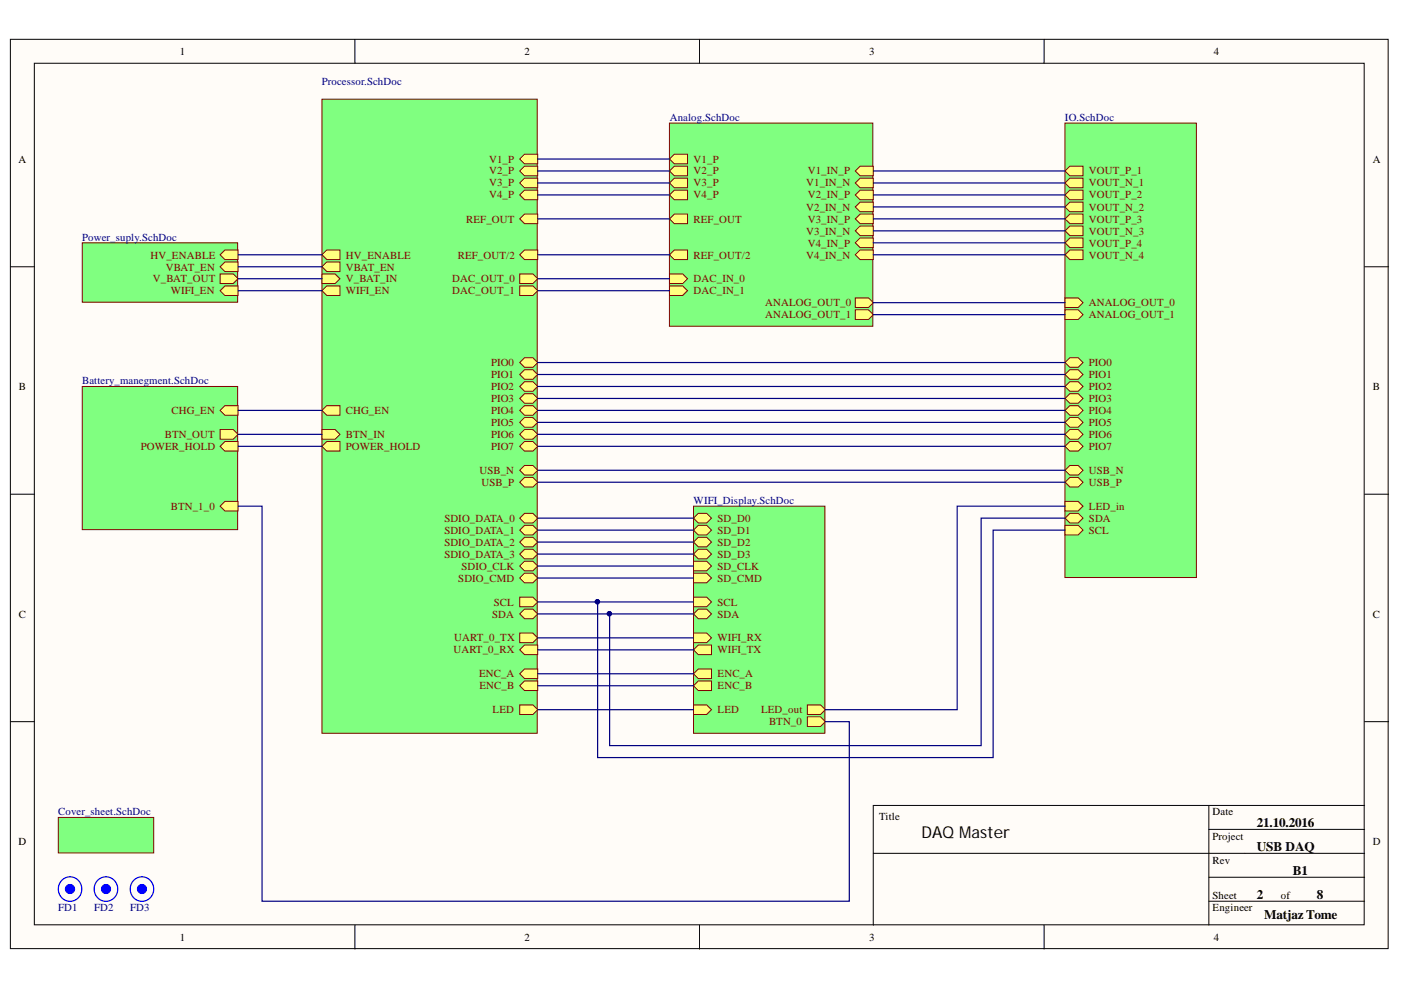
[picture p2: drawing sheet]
<svg xmlns="http://www.w3.org/2000/svg" width="297mm" height="210mm" viewBox="0 0 297 210" stroke-linecap="round" stroke-linejoin="round" font-family="sans-serif">
<g fill="#fffcf8" stroke="#000" stroke-width=".21">
<path d="M2.2 8.3h292.1v192.8h-292.1z"/>
<path d="M7.3 13.4h281.9v182.7h-281.9z"/>
</g>
<g fill="none" stroke="#000" stroke-width=".21">
<path d="M75.3 8.3v5.1M148.3 8.3v5.1M221.4 8.3v5.1M2.2 56.6h5.1M289.3 56.6h5.1M2.2 104.8h5.1M289.3 104.8h5.1M2.2 153h5.1M289.3 153h5.1M256.3 170.8v25.4M256.3 175.9h33M289.3 170.8h-104.1v25.4"/>
<path d="M75.3 196.2v5M148.3 196.2v5M185.2 180.9h104.1M221.4 196.2v5M256.3 186h33M256.3 191.1h33"/>
</g>
<path d="M68.3 21h45.6v134.5h-45.6z" fill="#80ff80" stroke="#800000" stroke-width=".21"/>
<path d="M110.2 76.9l1-1h1.8l1 1-1 1h-1.8z" fill-rule="evenodd" fill="#ffff80"/>
<path d="M110.2 76.9l1-1h1.8l1 1-1 1h-1.8z" fill="none" stroke="#800000" stroke-width=".21"/>
<path d="M110.2 79.4l1-1h1.8l1 1-1 1h-1.8z" fill-rule="evenodd" fill="#ffff80"/>
<path d="M110.2 79.4l1-1h1.8l1 1-1 1h-1.8z" fill="none" stroke="#800000" stroke-width=".21"/>
<path d="M110.2 81.9l1-1h1.8l1 1-1 1.1h-1.8z" fill-rule="evenodd" fill="#ffff80"/>
<path d="M110.2 81.9l1-1h1.8l1 1-1 1.1h-1.8z" fill="none" stroke="#800000" stroke-width=".21"/>
<path d="M110.2 84.5l1-1h1.8l1 1-1 1h-1.8z" fill-rule="evenodd" fill="#ffff80"/>
<path d="M110.2 84.5l1-1h1.8l1 1-1 1h-1.8z" fill="none" stroke="#800000" stroke-width=".21"/>
<path d="M110.2 87l1-1h1.8l1 1-1 1h-1.8z" fill-rule="evenodd" fill="#ffff80"/>
<path d="M110.2 87l1-1h1.8l1 1-1 1h-1.8z" fill="none" stroke="#800000" stroke-width=".21"/>
<path d="M110.2 89.6l1-1.1h1.8l1 1.1-1 1h-1.8z" fill-rule="evenodd" fill="#ffff80"/>
<path d="M110.2 89.6l1-1.1h1.8l1 1.1-1 1h-1.8z" fill="none" stroke="#800000" stroke-width=".21"/>
<path d="M110.2 92.1l1-1h1.8l1 1-1 1h-1.8z" fill-rule="evenodd" fill="#ffff80"/>
<path d="M110.2 92.1l1-1h1.8l1 1-1 1h-1.8z" fill="none" stroke="#800000" stroke-width=".21"/>
<path d="M110.2 94.6l1-1h1.8l1 1-1 1h-1.8z" fill-rule="evenodd" fill="#ffff80"/>
<path d="M110.2 94.6l1-1h1.8l1 1-1 1h-1.8z" fill="none" stroke="#800000" stroke-width=".21"/>
<path d="M110.2 38.8l1-1h2.8v2h-2.8z" fill-rule="evenodd" fill="#ffff80"/>
<path d="M110.2 38.8l1-1h2.8v2h-2.8z" fill="none" stroke="#800000" stroke-width=".21"/>
<path d="M110.2 41.3l1-1h2.8v2h-2.8z" fill-rule="evenodd" fill="#ffff80"/>
<path d="M110.2 41.3l1-1h2.8v2h-2.8z" fill="none" stroke="#800000" stroke-width=".21"/>
<path d="M110.2 33.7l1-1h2.8v2h-2.8z" fill-rule="evenodd" fill="#ffff80"/>
<path d="M110.2 33.7l1-1h2.8v2h-2.8z" fill="none" stroke="#800000" stroke-width=".21"/>
<path d="M110.2 36.3l1-1.1h2.8v2.1h-2.8z" fill-rule="evenodd" fill="#ffff80"/>
<path d="M110.2 36.3l1-1.1h2.8v2.1h-2.8z" fill="none" stroke="#800000" stroke-width=".21"/>
<path d="M110.2 99.7l1-1h1.8l1 1-1 1h-1.8z" fill-rule="evenodd" fill="#ffff80"/>
<path d="M110.2 99.7l1-1h1.8l1 1-1 1h-1.8z" fill="none" stroke="#800000" stroke-width=".21"/>
<path d="M110.2 102.2l1-1h1.8l1 1-1 1.1h-1.8z" fill-rule="evenodd" fill="#ffff80"/>
<path d="M110.2 102.2l1-1h1.8l1 1-1 1.1h-1.8z" fill="none" stroke="#800000" stroke-width=".21"/>
<path d="M110.2 58.1h2.8l1 1-1 1h-2.8z" fill-rule="evenodd" fill="#ffff80"/>
<path d="M110.2 58.1h2.8l1 1-1 1h-2.8z" fill="none" stroke="#800000" stroke-width=".21"/>
<path d="M110.2 60.6h2.8l1 1-1 1.1h-2.8z" fill-rule="evenodd" fill="#ffff80"/>
<path d="M110.2 60.6h2.8l1 1-1 1.1h-2.8z" fill="none" stroke="#800000" stroke-width=".21"/>
<path d="M110.2 54l1-1h2.8v2h-2.8z" fill-rule="evenodd" fill="#ffff80"/>
<path d="M110.2 54l1-1h2.8v2h-2.8z" fill="none" stroke="#800000" stroke-width=".21"/>
<path d="M110.2 46.4l1-1h2.8v2h-2.8z" fill-rule="evenodd" fill="#ffff80"/>
<path d="M110.2 46.4l1-1h2.8v2h-2.8z" fill="none" stroke="#800000" stroke-width=".21"/>
<path d="M68.3 54l1-1h2.8v2h-2.8z" fill-rule="evenodd" fill="#ffff80"/>
<path d="M68.3 54l1-1h2.8v2h-2.8z" fill="none" stroke="#800000" stroke-width=".21"/>
<path d="M110.2 109.9l1-1.1h1.8l1 1.1-1 1h-1.8z" fill-rule="evenodd" fill="#ffff80"/>
<path d="M110.2 109.9l1-1.1h1.8l1 1.1-1 1h-1.8z" fill="none" stroke="#800000" stroke-width=".21"/>
<path d="M110.2 112.4l1-1h1.8l1 1-1 1h-1.8z" fill-rule="evenodd" fill="#ffff80"/>
<path d="M110.2 112.4l1-1h1.8l1 1-1 1h-1.8z" fill="none" stroke="#800000" stroke-width=".21"/>
<path d="M110.2 114.9l1-1h1.8l1 1-1 1.1h-1.8z" fill-rule="evenodd" fill="#ffff80"/>
<path d="M110.2 114.9l1-1h1.8l1 1-1 1.1h-1.8z" fill="none" stroke="#800000" stroke-width=".21"/>
<path d="M110.2 117.5l1-1h1.8l1 1-1 1h-1.8z" fill-rule="evenodd" fill="#ffff80"/>
<path d="M110.2 117.5l1-1h1.8l1 1-1 1h-1.8z" fill="none" stroke="#800000" stroke-width=".21"/>
<path d="M110.2 120l1-1h1.8l1 1-1 1h-1.8z" fill-rule="evenodd" fill="#ffff80"/>
<path d="M110.2 120l1-1h1.8l1 1-1 1h-1.8z" fill="none" stroke="#800000" stroke-width=".21"/>
<path d="M110.2 122.6l1-1.1h1.8l1 1.1-1 1h-1.8z" fill-rule="evenodd" fill="#ffff80"/>
<path d="M110.2 122.6l1-1.1h1.8l1 1.1-1 1h-1.8z" fill="none" stroke="#800000" stroke-width=".21"/>
<path d="M110.2 134.2h2.8l1 1-1 1.1h-2.8z" fill-rule="evenodd" fill="#ffff80"/>
<path d="M110.2 134.2h2.8l1 1-1 1.1h-2.8z" fill="none" stroke="#800000" stroke-width=".21"/>
<path d="M110.2 137.8l1-1h2.8v2h-2.8z" fill-rule="evenodd" fill="#ffff80"/>
<path d="M110.2 137.8l1-1h2.8v2h-2.8z" fill="none" stroke="#800000" stroke-width=".21"/>
<path d="M110.2 126.6h2.8l1 1-1 1h-2.8z" fill-rule="evenodd" fill="#ffff80"/>
<path d="M110.2 126.6h2.8l1 1-1 1h-2.8z" fill="none" stroke="#800000" stroke-width=".21"/>
<path d="M110.2 130.2l1-1h1.8l1 1-1 1h-1.8z" fill-rule="evenodd" fill="#ffff80"/>
<path d="M110.2 130.2l1-1h1.8l1 1-1 1h-1.8z" fill="none" stroke="#800000" stroke-width=".21"/>
<path d="M68.3 94.6l1-1h2.8v2h-2.8z" fill-rule="evenodd" fill="#ffff80"/>
<path d="M68.3 94.6l1-1h2.8v2h-2.8z" fill="none" stroke="#800000" stroke-width=".21"/>
<path d="M68.3 58.1h2.8l1 1-1 1h-2.8z" fill-rule="evenodd" fill="#ffff80"/>
<path d="M68.3 58.1h2.8l1 1-1 1h-2.8z" fill="none" stroke="#800000" stroke-width=".21"/>
<path d="M110.2 142.9l1-1.1h2.8v2.1h-2.8z" fill-rule="evenodd" fill="#ffff80"/>
<path d="M110.2 142.9l1-1.1h2.8v2.1h-2.8z" fill="none" stroke="#800000" stroke-width=".21"/>
<path d="M110.2 145.4l1-1h2.8v2h-2.8z" fill-rule="evenodd" fill="#ffff80"/>
<path d="M110.2 145.4l1-1h2.8v2h-2.8z" fill="none" stroke="#800000" stroke-width=".21"/>
<path d="M68.3 61.6l1-1h2.8v2.1h-2.8z" fill-rule="evenodd" fill="#ffff80"/>
<path d="M68.3 61.6l1-1h2.8v2.1h-2.8z" fill="none" stroke="#800000" stroke-width=".21"/>
<path d="M68.3 56.6l1-1.1h2.8v2.1h-2.8z" fill-rule="evenodd" fill="#ffff80"/>
<path d="M68.3 56.6l1-1.1h2.8v2.1h-2.8z" fill="none" stroke="#800000" stroke-width=".21"/>
<path d="M68.3 91.1h2.8l1 1-1 1h-2.8z" fill-rule="evenodd" fill="#ffff80"/>
<path d="M68.3 91.1h2.8l1 1-1 1h-2.8z" fill="none" stroke="#800000" stroke-width=".21"/>
<path d="M110.2 149.5h2.8l1 1-1 1h-2.8z" fill-rule="evenodd" fill="#ffff80"/>
<path d="M110.2 149.5h2.8l1 1-1 1h-2.8z" fill="none" stroke="#800000" stroke-width=".21"/>
<path d="M68.3 87l1-1h2.8v2h-2.8z" fill-rule="evenodd" fill="#ffff80"/>
<path d="M68.3 87l1-1h2.8v2h-2.8z" fill="none" stroke="#800000" stroke-width=".21"/>
<path d="M141.9 26.1h43.2v43.1h-43.2z" fill="#80ff80" stroke="#800000" stroke-width=".21"/>
<path d="M181.3 36.3l1.1-1.1h2.8v2.1h-2.8z" fill-rule="evenodd" fill="#ffff80"/>
<path d="M181.3 36.3l1.1-1.1h2.8v2.1h-2.8z" fill="none" stroke="#800000" stroke-width=".21"/>
<path d="M181.3 38.8l1.1-1h2.8v2h-2.8z" fill-rule="evenodd" fill="#ffff80"/>
<path d="M181.3 38.8l1.1-1h2.8v2h-2.8z" fill="none" stroke="#800000" stroke-width=".21"/>
<path d="M181.3 43.9l1.1-1h2.8v2h-2.8z" fill-rule="evenodd" fill="#ffff80"/>
<path d="M181.3 43.9l1.1-1h2.8v2h-2.8z" fill="none" stroke="#800000" stroke-width=".21"/>
<path d="M181.3 48.9l1.1-1h2.8v2.1h-2.8z" fill-rule="evenodd" fill="#ffff80"/>
<path d="M181.3 48.9l1.1-1h2.8v2.1h-2.8z" fill="none" stroke="#800000" stroke-width=".21"/>
<path d="M181.3 54l1.1-1h2.8v2h-2.8z" fill-rule="evenodd" fill="#ffff80"/>
<path d="M181.3 54l1.1-1h2.8v2h-2.8z" fill="none" stroke="#800000" stroke-width=".21"/>
<path d="M181.3 51.5l1.1-1h2.8v2h-2.8z" fill-rule="evenodd" fill="#ffff80"/>
<path d="M181.3 51.5l1.1-1h2.8v2h-2.8z" fill="none" stroke="#800000" stroke-width=".21"/>
<path d="M181.3 46.4l1.1-1h2.8v2h-2.8z" fill-rule="evenodd" fill="#ffff80"/>
<path d="M181.3 46.4l1.1-1h2.8v2h-2.8z" fill="none" stroke="#800000" stroke-width=".21"/>
<path d="M181.3 41.3l1.1-1h2.8v2h-2.8z" fill-rule="evenodd" fill="#ffff80"/>
<path d="M181.3 41.3l1.1-1h2.8v2h-2.8z" fill="none" stroke="#800000" stroke-width=".21"/>
<path d="M142 54l1-1h2.8v2h-2.8z" fill-rule="evenodd" fill="#ffff80"/>
<path d="M142 54l1-1h2.8v2h-2.8z" fill="none" stroke="#800000" stroke-width=".21"/>
<path d="M142 58.1h2.8l1 1-1 1h-2.8z" fill-rule="evenodd" fill="#ffff80"/>
<path d="M142 58.1h2.8l1 1-1 1h-2.8z" fill="none" stroke="#800000" stroke-width=".21"/>
<path d="M142 60.6h2.8l1 1-1 1.1h-2.8z" fill-rule="evenodd" fill="#ffff80"/>
<path d="M142 60.6h2.8l1 1-1 1.1h-2.8z" fill="none" stroke="#800000" stroke-width=".21"/>
<path d="M181.3 63.2h2.8l1.1 1-1.1 1h-2.8z" fill-rule="evenodd" fill="#ffff80"/>
<path d="M181.3 63.2h2.8l1.1 1-1.1 1h-2.8z" fill="none" stroke="#800000" stroke-width=".21"/>
<path d="M181.3 65.7h2.8l1.1 1-1.1 1h-2.8z" fill-rule="evenodd" fill="#ffff80"/>
<path d="M181.3 65.7h2.8l1.1 1-1.1 1h-2.8z" fill="none" stroke="#800000" stroke-width=".21"/>
<path d="M142 33.7l1-1h2.8v2h-2.8z" fill-rule="evenodd" fill="#ffff80"/>
<path d="M142 33.7l1-1h2.8v2h-2.8z" fill="none" stroke="#800000" stroke-width=".21"/>
<path d="M142 36.3l1-1.1h2.8v2.1h-2.8z" fill-rule="evenodd" fill="#ffff80"/>
<path d="M142 36.3l1-1.1h2.8v2.1h-2.8z" fill="none" stroke="#800000" stroke-width=".21"/>
<path d="M142 38.8l1-1h2.8v2h-2.8z" fill-rule="evenodd" fill="#ffff80"/>
<path d="M142 38.8l1-1h2.8v2h-2.8z" fill="none" stroke="#800000" stroke-width=".21"/>
<path d="M142 41.3l1-1h2.8v2h-2.8z" fill-rule="evenodd" fill="#ffff80"/>
<path d="M142 41.3l1-1h2.8v2h-2.8z" fill="none" stroke="#800000" stroke-width=".21"/>
<path d="M142 46.4l1-1h2.8v2h-2.8z" fill-rule="evenodd" fill="#ffff80"/>
<path d="M142 46.4l1-1h2.8v2h-2.8z" fill="none" stroke="#800000" stroke-width=".21"/>
<path d="M225.8 26.1h27.9v96.3h-27.9z" fill="#80ff80" stroke="#800000" stroke-width=".21"/>
<path d="M225.8 76.9l1-1h1.8l1 1-1 1h-1.8z" fill-rule="evenodd" fill="#ffff80"/>
<path d="M225.8 76.9l1-1h1.8l1 1-1 1h-1.8z" fill="none" stroke="#800000" stroke-width=".21"/>
<path d="M225.8 79.4l1-1h1.8l1 1-1 1h-1.8z" fill-rule="evenodd" fill="#ffff80"/>
<path d="M225.8 79.4l1-1h1.8l1 1-1 1h-1.8z" fill="none" stroke="#800000" stroke-width=".21"/>
<path d="M225.8 81.9l1-1h1.8l1 1-1 1.1h-1.8z" fill-rule="evenodd" fill="#ffff80"/>
<path d="M225.8 81.9l1-1h1.8l1 1-1 1.1h-1.8z" fill="none" stroke="#800000" stroke-width=".21"/>
<path d="M225.8 84.5l1-1h1.8l1 1-1 1h-1.8z" fill-rule="evenodd" fill="#ffff80"/>
<path d="M225.8 84.5l1-1h1.8l1 1-1 1h-1.8z" fill="none" stroke="#800000" stroke-width=".21"/>
<path d="M225.8 87l1-1h1.8l1 1-1 1h-1.8z" fill-rule="evenodd" fill="#ffff80"/>
<path d="M225.8 87l1-1h1.8l1 1-1 1h-1.8z" fill="none" stroke="#800000" stroke-width=".21"/>
<path d="M225.8 89.6l1-1.1h1.8l1 1.1-1 1h-1.8z" fill-rule="evenodd" fill="#ffff80"/>
<path d="M225.8 89.6l1-1.1h1.8l1 1.1-1 1h-1.8z" fill="none" stroke="#800000" stroke-width=".21"/>
<path d="M225.8 92.1l1-1h1.8l1 1-1 1h-1.8z" fill-rule="evenodd" fill="#ffff80"/>
<path d="M225.8 92.1l1-1h1.8l1 1-1 1h-1.8z" fill="none" stroke="#800000" stroke-width=".21"/>
<path d="M225.8 94.6l1-1h1.8l1 1-1 1h-1.8z" fill-rule="evenodd" fill="#ffff80"/>
<path d="M225.8 94.6l1-1h1.8l1 1-1 1h-1.8z" fill="none" stroke="#800000" stroke-width=".21"/>
<path d="M225.8 38.8l1-1h2.8v2h-2.8z" fill-rule="evenodd" fill="#ffff80"/>
<path d="M225.8 38.8l1-1h2.8v2h-2.8z" fill="none" stroke="#800000" stroke-width=".21"/>
<path d="M225.8 43.9l1-1h2.8v2h-2.8z" fill-rule="evenodd" fill="#ffff80"/>
<path d="M225.8 43.9l1-1h2.8v2h-2.8z" fill="none" stroke="#800000" stroke-width=".21"/>
<path d="M225.8 48.9l1-1h2.8v2.1h-2.8z" fill-rule="evenodd" fill="#ffff80"/>
<path d="M225.8 48.9l1-1h2.8v2.1h-2.8z" fill="none" stroke="#800000" stroke-width=".21"/>
<path d="M225.8 54l1-1h2.8v2h-2.8z" fill-rule="evenodd" fill="#ffff80"/>
<path d="M225.8 54l1-1h2.8v2h-2.8z" fill="none" stroke="#800000" stroke-width=".21"/>
<path d="M225.8 36.3l1-1.1h2.8v2.1h-2.8z" fill-rule="evenodd" fill="#ffff80"/>
<path d="M225.8 36.3l1-1.1h2.8v2.1h-2.8z" fill="none" stroke="#800000" stroke-width=".21"/>
<path d="M225.8 41.3l1-1h2.8v2h-2.8z" fill-rule="evenodd" fill="#ffff80"/>
<path d="M225.8 41.3l1-1h2.8v2h-2.8z" fill="none" stroke="#800000" stroke-width=".21"/>
<path d="M225.8 46.4l1-1h2.8v2h-2.8z" fill-rule="evenodd" fill="#ffff80"/>
<path d="M225.8 46.4l1-1h2.8v2h-2.8z" fill="none" stroke="#800000" stroke-width=".21"/>
<path d="M225.8 51.5l1-1h2.8v2h-2.8z" fill-rule="evenodd" fill="#ffff80"/>
<path d="M225.8 51.5l1-1h2.8v2h-2.8z" fill="none" stroke="#800000" stroke-width=".21"/>
<path d="M225.8 63.2h2.8l1 1-1 1h-2.8z" fill-rule="evenodd" fill="#ffff80"/>
<path d="M225.8 63.2h2.8l1 1-1 1h-2.8z" fill="none" stroke="#800000" stroke-width=".21"/>
<path d="M225.8 65.7h2.8l1 1-1 1h-2.8z" fill-rule="evenodd" fill="#ffff80"/>
<path d="M225.8 65.7h2.8l1 1-1 1h-2.8z" fill="none" stroke="#800000" stroke-width=".21"/>
<path d="M225.8 99.7l1-1h1.8l1 1-1 1h-1.8z" fill-rule="evenodd" fill="#ffff80"/>
<path d="M225.8 99.7l1-1h1.8l1 1-1 1h-1.8z" fill="none" stroke="#800000" stroke-width=".21"/>
<path d="M225.8 102.2l1-1h1.8l1 1-1 1.1h-1.8z" fill-rule="evenodd" fill="#ffff80"/>
<path d="M225.8 102.2l1-1h1.8l1 1-1 1.1h-1.8z" fill="none" stroke="#800000" stroke-width=".21"/>
<path d="M225.8 109.9l1-1.1h1.8l1 1.1-1 1h-1.8z" fill-rule="evenodd" fill="#ffff80"/>
<path d="M225.8 109.9l1-1.1h1.8l1 1.1-1 1h-1.8z" fill="none" stroke="#800000" stroke-width=".21"/>
<path d="M225.8 111.4h2.8l1 1-1 1h-2.8z" fill-rule="evenodd" fill="#ffff80"/>
<path d="M225.8 111.4h2.8l1 1-1 1h-2.8z" fill="none" stroke="#800000" stroke-width=".21"/>
<path d="M225.8 106.3h2.8l1 1-1 1h-2.8z" fill-rule="evenodd" fill="#ffff80"/>
<path d="M225.8 106.3h2.8l1 1-1 1h-2.8z" fill="none" stroke="#800000" stroke-width=".21"/>
<path d="M17.4 51.5h33v12.6h-33z" fill="#80ff80" stroke="#800000" stroke-width=".21"/>
<path d="M46.7 54l1-1h2.8v2h-2.8z" fill-rule="evenodd" fill="#ffff80"/>
<path d="M46.7 54l1-1h2.8v2h-2.8z" fill="none" stroke="#800000" stroke-width=".21"/>
<path d="M46.7 56.6l1-1.1h2.8v2.1h-2.8z" fill-rule="evenodd" fill="#ffff80"/>
<path d="M46.7 56.6l1-1.1h2.8v2.1h-2.8z" fill="none" stroke="#800000" stroke-width=".21"/>
<path d="M46.7 58.1h2.8l1 1-1 1h-2.8z" fill-rule="evenodd" fill="#ffff80"/>
<path d="M46.7 58.1h2.8l1 1-1 1h-2.8z" fill="none" stroke="#800000" stroke-width=".21"/>
<path d="M46.7 61.6l1-1h2.8v2.1h-2.8z" fill-rule="evenodd" fill="#ffff80"/>
<path d="M46.7 61.6l1-1h2.8v2.1h-2.8z" fill="none" stroke="#800000" stroke-width=".21"/>
<path d="M17.4 81.9h33v30.4h-33z" fill="#80ff80" stroke="#800000" stroke-width=".21"/>
<path d="M46.7 91.1h2.8l1 1-1 1h-2.8z" fill-rule="evenodd" fill="#ffff80"/>
<path d="M46.7 91.1h2.8l1 1-1 1h-2.8z" fill="none" stroke="#800000" stroke-width=".21"/>
<path d="M46.7 94.6l1-1h2.8v2h-2.8z" fill-rule="evenodd" fill="#ffff80"/>
<path d="M46.7 94.6l1-1h2.8v2h-2.8z" fill="none" stroke="#800000" stroke-width=".21"/>
<path d="M46.7 107.3l1-1h2.8v2h-2.8z" fill-rule="evenodd" fill="#ffff80"/>
<path d="M46.7 107.3l1-1h2.8v2h-2.8z" fill="none" stroke="#800000" stroke-width=".21"/>
<path d="M46.7 87l1-1h2.8v2h-2.8z" fill-rule="evenodd" fill="#ffff80"/>
<path d="M46.7 87l1-1h2.8v2h-2.8z" fill="none" stroke="#800000" stroke-width=".21"/>
<path d="M17 189.7a2.56 2.56 0 0 0-.8-3.4 2.56 2.56 0 0 0-3.4 .7 2.56 2.56 0 0 0 .4 3.5 2.43 2.43 0 0 0 3.8-.6M24.7 189.7a2.56 2.56 0 0 0-.9-3.4 2.56 2.56 0 0 0-3.4 .7 2.56 2.56 0 0 0 .4 3.5 2.45 2.45 0 0 0 3.8-.6M32.3 189.7a2.56 2.56 0 0 0-.8-3.4 2.56 2.56 0 0 0-3.5 .7 2.56 2.56 0 0 0 .4 3.5 2.43 2.43 0 0 0 3.8-.6" fill="none" stroke="#00f" stroke-width=".25"/>
<g fill="#00f" stroke="#00f" stroke-width=".21">
<circle cx="14.8" cy="188.5" r=".97"/>
<circle cx="22.5" cy="188.5" r=".97"/>
<circle cx="30.1" cy="188.5" r=".97"/>
</g>
<path d="M147 107.3h27.9v48.2h-27.9z" fill="#80ff80" stroke="#800000" stroke-width=".21"/>
<path d="M147 119h2.8l1 1-1 1h-2.8z" fill-rule="evenodd" fill="#ffff80"/>
<path d="M147 119h2.8l1 1-1 1h-2.8z" fill="none" stroke="#800000" stroke-width=".21"/>
<path d="M147 145.4l1.1-1h2.7v2h-2.7z" fill-rule="evenodd" fill="#ffff80"/>
<path d="M147 145.4l1.1-1h2.7v2h-2.7z" fill="none" stroke="#800000" stroke-width=".21"/>
<path d="M171.2 152h2.8l1 1-1 1h-2.8z" fill-rule="evenodd" fill="#ffff80"/>
<path d="M171.2 152h2.8l1 1-1 1h-2.8z" fill="none" stroke="#800000" stroke-width=".21"/>
<path d="M147 134.2h2.8l1 1-1 1.1h-2.8z" fill-rule="evenodd" fill="#ffff80"/>
<path d="M147 134.2h2.8l1 1-1 1.1h-2.8z" fill="none" stroke="#800000" stroke-width=".21"/>
<path d="M147 142.9l1.1-1.1h2.7v2.1h-2.7z" fill-rule="evenodd" fill="#ffff80"/>
<path d="M147 142.9l1.1-1.1h2.7v2.1h-2.7z" fill="none" stroke="#800000" stroke-width=".21"/>
<path d="M147 114.9l1.1-1h1.7l1 1-1 1.1h-1.7z" fill-rule="evenodd" fill="#ffff80"/>
<path d="M147 114.9l1.1-1h1.7l1 1-1 1.1h-1.7z" fill="none" stroke="#800000" stroke-width=".21"/>
<path d="M147 117.5l1.1-1h1.7l1 1-1 1h-1.7z" fill-rule="evenodd" fill="#ffff80"/>
<path d="M147 117.5l1.1-1h1.7l1 1-1 1h-1.7z" fill="none" stroke="#800000" stroke-width=".21"/>
<path d="M147 130.2l1.1-1h1.7l1 1-1 1h-1.7z" fill-rule="evenodd" fill="#ffff80"/>
<path d="M147 130.2l1.1-1h1.7l1 1-1 1h-1.7z" fill="none" stroke="#800000" stroke-width=".21"/>
<path d="M147 126.6h2.8l1 1-1 1h-2.8z" fill-rule="evenodd" fill="#ffff80"/>
<path d="M147 126.6h2.8l1 1-1 1h-2.8z" fill="none" stroke="#800000" stroke-width=".21"/>
<path d="M147 112.4l1.1-1h1.7l1 1-1 1h-1.7z" fill-rule="evenodd" fill="#ffff80"/>
<path d="M147 112.4l1.1-1h1.7l1 1-1 1h-1.7z" fill="none" stroke="#800000" stroke-width=".21"/>
<path d="M147 137.8l1.1-1h2.7v2h-2.7z" fill-rule="evenodd" fill="#ffff80"/>
<path d="M147 137.8l1.1-1h2.7v2h-2.7z" fill="none" stroke="#800000" stroke-width=".21"/>
<path d="M147 109.9l1.1-1.1h1.7l1 1.1-1 1h-1.7z" fill-rule="evenodd" fill="#ffff80"/>
<path d="M147 109.9l1.1-1.1h1.7l1 1.1-1 1h-1.7z" fill="none" stroke="#800000" stroke-width=".21"/>
<path d="M147 121.5h2.8l1 1.1-1 1h-2.8z" fill-rule="evenodd" fill="#ffff80"/>
<path d="M147 121.5h2.8l1 1.1-1 1h-2.8z" fill="none" stroke="#800000" stroke-width=".21"/>
<path d="M147 149.5h2.8l1 1-1 1h-2.8z" fill-rule="evenodd" fill="#ffff80"/>
<path d="M147 149.5h2.8l1 1-1 1h-2.8z" fill="none" stroke="#800000" stroke-width=".21"/>
<path d="M171.2 149.5h2.8l1 1-1 1h-2.8z" fill-rule="evenodd" fill="#ffff80"/>
<path d="M171.2 149.5h2.8l1 1-1 1h-2.8z" fill="none" stroke="#800000" stroke-width=".21"/>
<g fill="none" stroke="#000080" stroke-width=".25">
<path d="M114 36.3h28M114 38.8h28M114 33.7h28M185.2 36.3h40.6M185.2 38.8h40.6M50.5 54h17.8M50.5 59.1h17.8M50.5 56.6h17.8M114 41.3h28M114 46.4h28M114 54h28M114 59.1h28"/>
<path d="M185.2 41.3h40.6M185.2 43.9h40.6M185.2 46.4h40.6M185.2 48.9h40.6M185.2 51.5h40.6M185.2 54h40.6M50.5 61.6h17.8M114 76.9h111.8M114 79.4h111.8M114 61.6h28M185.2 64.2h40.6M185.2 66.7h40.6"/>
<path d="M50.5 87h17.8M50.5 92.1h17.8M50.5 94.6h17.8M114 99.7h111.8M114 81.9h111.8M114 84.5h111.8M114 87h111.8M114 89.6h111.8M114 92.1h111.8M114 94.6h111.8M50.5 107.3h5.1v83.8h124.5v-38.1h-5.1M114 102.2h111.8"/>
<path d="M114 109.9h33M114 112.4h33M114 114.9h33M114 117.5h33M114 127.6h33M114 120h33M114 122.6h33M114 135.2h33M114 137.8h33M114 142.9h33M114 145.4h33M114 150.5h33"/>
</g>
<circle cx="126.7" cy="127.6" r=".46" fill="#000080" stroke="#000080" stroke-width=".21"/>
<path d="M12.4 173.3h20.2v7.6h-20.2z" fill="#80ff80" stroke="#800000" stroke-width=".21"/>
<path d="M225.8 112.4h-15.2v48.2h-83.9v-33M225.8 109.9h-17.8v48.2h-78.8v-27.9M225.8 107.3h-22.9v43.2h-27.9M114 130.2h33" fill="none" stroke="#000080" stroke-width=".25"/>
<g fill="#000080" stroke="#000080" stroke-width=".21">
<circle cx="126.7" cy="127.6" r=".46"/>
<circle cx="129.2" cy="130.1" r=".46"/>
</g>
<text font-size="3.5" x="195.4" y="177.6">DAQ Master</text>
<g font-size="2.8">
<text x="266.5" y="175.3">21.10.2016</text>
<text x="266.5" y="180.4">USB DAQ</text>
<text x="274.1" y="185.4">B1</text>
<text x="266.5" y="190.5">2</text>
<text x="279.2" y="190.5">8</text>
<text x="268" y="194.8">Matjaz Tome</text>
</g>
<g font-size="2.3">
<text x="38.1" y="11.6">1</text>
<text x="111.2" y="11.6">2</text>
<text x="184.3" y="11.6">3</text>
<text x="257.3" y="11.6">4</text>
<text x="3.9" y="34.5">A</text>
<text x="291.1" y="34.5">A</text>
<text x="4" y="82.7">B</text>
<text x="291.1" y="82.7">B</text>
<text x="4" y="130.9">C</text>
<text x="291.1" y="130.9">C</text>
<text x="186.4" y="173.9">Title</text>
<text x="257.1" y="172.8">Date</text>
<text x="3.9" y="179.2">D</text>
<text x="257.1" y="178.2">Project</text>
<text x="291.1" y="179.2">D</text>
<text x="257.1" y="183.2">Rev</text>
<text x="257.1" y="190.6">Sheet</text>
<text x="271.5" y="190.6">of</text>
<text x="257.1" y="193.1">Engineer</text>
<text x="38.1" y="199.5">1</text>
<text x="111.2" y="199.5">2</text>
<text x="184.3" y="199.5">3</text>
<text x="257.3" y="199.5">4</text>
</g>
<g font-size="2.3" fill="#000080">
<text x="68.2" y="18">Processor.SchDoc</text>
<text x="142" y="25.6">Analog.SchDoc</text>
<text x="225.8" y="25.6">IO.SchDoc</text>
<text x="17.4" y="51">Power_suply.SchDoc</text>
<text x="17.4" y="81.4">Battery_manegment.SchDoc</text>
<text x="147.1" y="106.9">WIFI_Display.SchDoc</text>
<text x="12.3" y="172.8">Cover_sheet.SchDoc</text>
<text x="12.3" y="193.2">FD1</text>
<text x="20" y="193.2">FD2</text>
<text x="27.6" y="193.2">FD3</text>
</g>
<g font-size="2.3" fill="#800000">
<text x="103.7" y="34.5">V1_P</text>
<text x="147.1" y="34.5">V1_P</text>
<text x="103.7" y="39.5">V3_P</text>
<text x="103.7" y="37">V2_P</text>
<text x="147.1" y="37">V2_P</text>
<text x="147.1" y="39.5">V3_P</text>
<text x="170.9" y="39.5">V1_IN_N</text>
<text x="171.3" y="37">V1_IN_P</text>
<text x="230.9" y="39.5">VOUT_N_1</text>
<text x="230.9" y="37">VOUT_P_1</text>
<text x="98.9" y="47.2">REF_OUT</text>
<text x="103.7" y="42.1">V4_P</text>
<text x="147.1" y="42.1">V4_P</text>
<text x="147.1" y="47.2">REF_OUT</text>
<text x="170.9" y="44.7">V2_IN_N</text>
<text x="171.3" y="47.2">V3_IN_P</text>
<text x="171.3" y="42.1">V2_IN_P</text>
<text x="230.9" y="44.7">VOUT_N_2</text>
<text x="230.9" y="42.1">VOUT_P_2</text>
<text x="230.9" y="47.2">VOUT_P_3</text>
<text x="170.9" y="49.8">V3_IN_N</text>
<text x="171.3" y="52.3">V4_IN_P</text>
<text x="230.9" y="49.8">VOUT_N_3</text>
<text x="230.9" y="52.3">VOUT_P_4</text>
<text x="31.9" y="54.8">HV_ENABLE</text>
<text x="32.4" y="59.9">V_BAT_OUT</text>
<text x="35.2" y="57.4">VBAT_EN</text>
<text x="73.3" y="54.8">HV_ENABLE</text>
<text x="73.3" y="59.9">V_BAT_IN</text>
<text x="73.3" y="57.4">VBAT_EN</text>
<text x="95.9" y="59.9">DAC_OUT_0</text>
<text x="97.1" y="54.8">REF_OUT/2</text>
<text x="147.1" y="54.8">REF_OUT/2</text>
<text x="147.1" y="59.9">DAC_IN_0</text>
<text x="170.9" y="54.8">V4_IN_N</text>
<text x="230.9" y="54.8">VOUT_N_4</text>
<text x="36.2" y="62.4">WIFI_EN</text>
<text x="73.3" y="62.4">WIFI_EN</text>
<text x="95.9" y="62.4">DAC_OUT_1</text>
<text x="147.1" y="62.4">DAC_IN_1</text>
<text x="162.2" y="65">ANALOG_OUT_0</text>
<text x="230.9" y="65">ANALOG_OUT_0</text>
<text x="162.2" y="67.5">ANALOG_OUT_1</text>
<text x="230.9" y="67.5">ANALOG_OUT_1</text>
<text x="104.1" y="77.6">PIO0</text>
<text x="230.9" y="77.6">PIO0</text>
<text x="104.1" y="80.2">PIO1</text>
<text x="104.1" y="82.7">PIO2</text>
<text x="230.9" y="80.2">PIO1</text>
<text x="230.9" y="82.7">PIO2</text>
<text x="36.4" y="87.8">CHG_EN</text>
<text x="73.3" y="87.8">CHG_EN</text>
<text x="104.1" y="85.2">PIO3</text>
<text x="104.1" y="87.8">PIO4</text>
<text x="230.9" y="85.2">PIO3</text>
<text x="230.9" y="87.8">PIO4</text>
<text x="29.9" y="95.4">POWER_HOLD</text>
<text x="34.9" y="92.8">BTN_OUT</text>
<text x="73.3" y="95.4">POWER_HOLD</text>
<text x="73.3" y="92.8">BTN_IN</text>
<text x="104.1" y="90.3">PIO5</text>
<text x="104.1" y="92.8">PIO6</text>
<text x="104.1" y="95.4">PIO7</text>
<text x="230.9" y="90.3">PIO5</text>
<text x="230.9" y="92.8">PIO6</text>
<text x="230.9" y="95.4">PIO7</text>
<text x="101.7" y="100.4">USB_N</text>
<text x="230.9" y="100.4">USB_N</text>
<text x="102.1" y="103">USB_P</text>
<text x="230.9" y="103">USB_P</text>
<text x="36.2" y="108.1">BTN_1_0</text>
<text x="94.2" y="110.7">SDIO_DATA_0</text>
<text x="94.2" y="113.2">SDIO_DATA_1</text>
<text x="152.1" y="113.2">SD_D1</text>
<text x="152.1" y="110.7">SD_D0</text>
<text x="230.9" y="110.7">SDA</text>
<text x="230.9" y="113.2">SCL</text>
<text x="230.9" y="108.1">LED_in</text>
<text x="94.2" y="115.7">SDIO_DATA_2</text>
<text x="94.2" y="118.3">SDIO_DATA_3</text>
<text x="152.1" y="115.7">SD_D2</text>
<text x="152.1" y="118.3">SD_D3</text>
<text x="97.2" y="123.3">SDIO_CMD</text>
<text x="97.8" y="120.8">SDIO_CLK</text>
<text x="152.1" y="120.8">SD_CLK</text>
<text x="152.1" y="123.3">SD_CMD</text>
<text x="104.4" y="130.9">SDA</text>
<text x="104.7" y="128.4">SCL</text>
<text x="152.1" y="130.9">SDA</text>
<text x="152.1" y="128.4">SCL</text>
<text x="96.3" y="136">UART_0_TX</text>
<text x="152.1" y="136">WIFI_RX</text>
<text x="96.2" y="138.5">UART_0_RX</text>
<text x="101.6" y="143.6">ENC_A</text>
<text x="152.1" y="143.6">ENC_A</text>
<text x="152.1" y="138.5">WIFI_TX</text>
<text x="101.7" y="146.1">ENC_B</text>
<text x="152.1" y="146.1">ENC_B</text>
<text x="104.4" y="151.2">LED</text>
<text x="152.1" y="151.2">LED</text>
<text x="161.4" y="151.2">LED_out</text>
<text x="163" y="153.8">BTN_0</text>
</g>
</svg>
